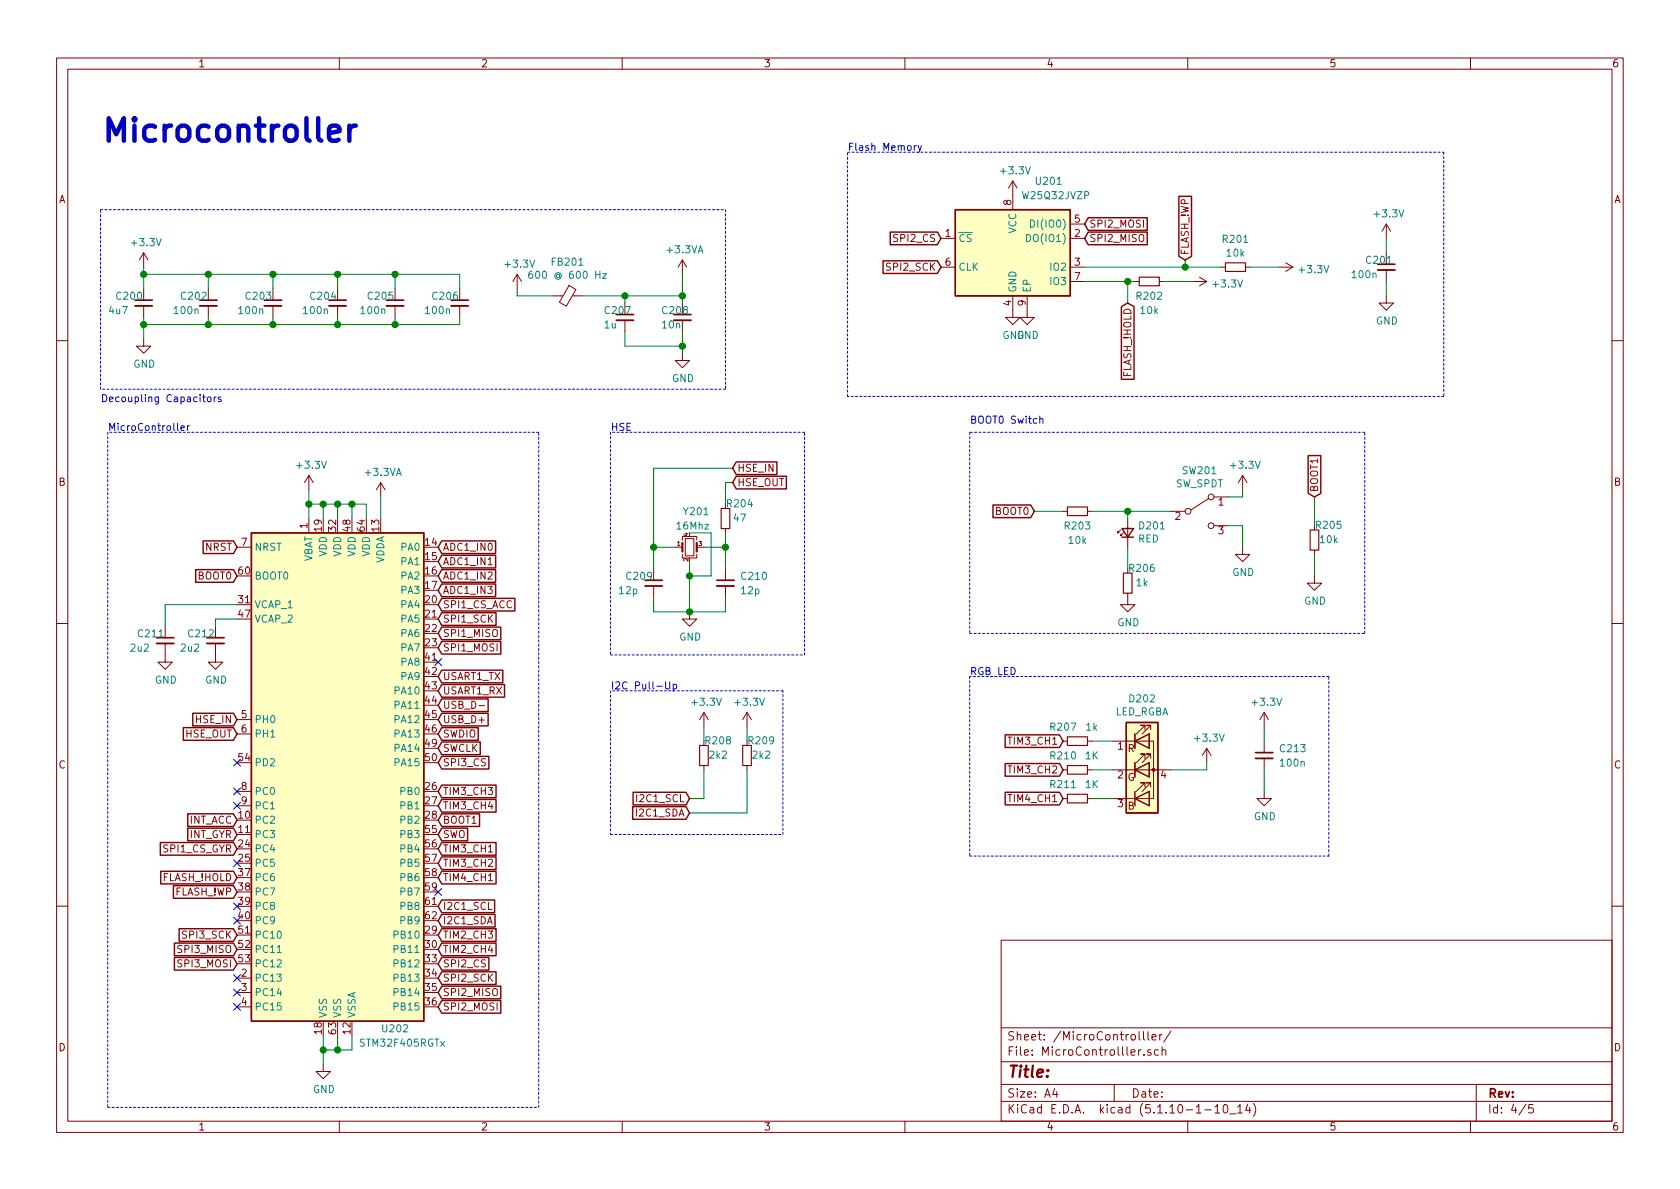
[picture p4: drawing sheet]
<svg xmlns="http://www.w3.org/2000/svg" width="297mm" height="210mm" viewBox="0 0 297 210" stroke-linecap="round" stroke-linejoin="round" font-family="sans-serif">
<g fill="none" stroke="#840000" stroke-width=".18">
<path d="M10 10.3h277v189.9h-277zM12 12.2h273v186.1h-273zM60 10.3v1.9M110 10.3v1.9M160 10.3v1.9M210 10.3v1.9M260 10.3v1.9M179.1 32v5.1M179.1 32l-.8 1.3M179.1 32l.7 1.3M189.2 39.6h2.6M245.1 39.6v2.6"/>
<path d="M245.1 39.6l-.8 1.3M245.1 39.6l.8 1.3M25.4 59.9v1.3h1.3l-1.3 1.3-1.3-1.3h1.3M25.4 44.7l-.8 1.3M25.4 44.7v2.5M25.4 51v2.1M25.4 54.1v2M25.4 44.7l.8 1.3M36.8 51v2.1M36.8 54.1v2M48.3 51v2.1M48.3 54.1v2"/>
<path d="M59.7 51v2.1M59.7 54.1v2M69.8 51v2.1M69.8 54.1v2M81.3 51v2.1M81.3 54.1v2M91.4 48.5l-.7 1.3M91.4 48.5v2.5M91.4 48.5l.8 1.3M97.8 52.3h1.7M100.6 50.5l1.2 .7-1.7 2.9-1.2-.7zM101.2 52.3h1.7"/>
<path d="M110.5 53.6v2M110.5 56.6v2.1M120.6 46v2.5M120.6 53.6v2M120.6 56.6v2.1M120.6 46l-.7 1.2M120.6 46l.8 1.2M166.4 42.2h2.5M166.4 47.2h2.5M179.1 52.3v3.8h1.2l-1.2 1.3-1.3-1.3h1.3M181.6 52.3v3.8h1.3l-1.3 1.3-1.3-1.3h1.3M189.2 42.2h2.6"/>
<path d="M189.2 47.2h2.6M189.2 49.8h2.6M200.7 49.8h.7M205 49.8h.7M210.8 49.8h2.6M212.1 49l1.3 .8M213.4 49.8l-1.3 .7M215.9 47.2h.8M220.2 47.2h.8M226.1 47.2h2.5M227.3 46.5l1.3 .7M228.6 47.2l-1.3 .8"/>
<path d="M245.1 52.3v1.3h1.3l-1.3 1.3-1.3-1.3h1.3M245.1 44.7v2M245.1 47.7v2.1M10 60.2h2M120.6 62.5v1.2h1.3l-1.3 1.3-1.2-1.3h1.2M285 60.2h2M41.9 96.8h2.5M54.6 84.1v2.5M54.6 91.7v2.5M54.6 84.1l-.8 1.2M54.6 84.1l.8 1.2M67.3 85.3l-.8 1.3"/>
<path d="M67.3 85.3v2.6M67.3 85.3l.8 1.3M86.3 99.9h.7M119.4 96.8h1.2M120.6 98v.7h2.6v-.7M120.6 95.5v-.6h2.6v.6M121.2 95.2h1.5v3.1h-1.5zM123.2 96.8h1.3M128.3 93.5v.7M188 90.4h.7M192.3 90.4h.7M198.1 93.7l-.5 .5v-.2v.2h.3"/>
<path d="M198.6 94.2l-.5 .5v-.2v.2h.3M199.4 91.7v5.1M207 90.4h2.5M213.7 88.1l-3.1 2.1M214.6 87.9h2.6M214.6 93h2.6M219.7 96.8v1.2h1.3l-1.3 1.3-1.3-1.3h1.3M219.7 84.1l-.8 1.2M219.7 84.1v2.5M219.7 84.1l.8 1.2M232.4 97.3v.7M10 110.3h2"/>
<path d="M29.2 113.8v3.3h1.3l-1.3 1.3-1.3-1.3h1.3M29.2 110.7v2.1M38.1 113.8v3.3h1.3l-1.3 1.3-1.3-1.3h1.3M38.1 110.7v2.1M115.6 100.6v2M115.6 103.6v2.1M121.9 108.2v1.3h1.3l-1.3 1.2-1.3-1.2h1.3M128.3 100.6v2M128.3 103.6v2.1M199.4 104.9v2h1.3l-1.3 1.3-1.3-1.3h1.3M232.4 101.8v1.3h1.3l-1.3 1.3-1.3-1.3h1.3M285 110.3h2"/>
<path d="M41.9 139.9h2.5M41.9 127.2h2.5M41.9 129.8h2.5M84.7 124.8h.9M124.5 126l-.8 1.2M124.5 126v2.5M124.5 135.4v.7M124.5 126l.7 1.2M132.1 126l-.8 1.2M132.1 126v2.5M132.1 135.4v.7M132.1 126l.7 1.2"/>
<path d="M188 136.1h.7M188 131.1h.7M192.3 136.1h.7M192.3 131.1h.7M196.8 131.1h7.2v10.1h-7.2M196.8 136.1h10.2M200.7 134.9v2.5M200.7 129.8v2.5M202.4 139.2v-.8h-.7h.7l-1.5 1.5M202.4 134.1v-.8h-.7h.7l-1.5 1.6M202.4 129v-.7h-.7h.7l-1.5 1.5M203.2 134.9v2.5z"/>
<path d="M203.2 134.9h.1M203.2 129.8v2.5zM203.2 129.8h.1M203.5 139.2v-.8h-.8h.8l-1.6 1.5M203.5 134.1v-.8h-.8h.8l-1.6 1.6M203.5 129v-.7h-.8h.8l-1.6 1.5M213.4 132.3l-.8 1.3M213.4 132.3v2.6M213.4 132.3l.7 1.3M223.5 139.9v1.3h1.3l-1.3 1.3-1.3-1.3h1.3M223.5 126l-.7 1.2M223.5 126v2.5"/>
<path d="M223.5 131.1v2M223.5 134.1v2M223.5 126l.8 1.2M41.9 142.5h2.5M86.4 155.7h.7M86.4 150.7h.7M188 141.2h.7M192.3 141.2h.7M10 160.2h2M41.9 173h2.5M41.9 175.5h2.5M41.9 178h2.5"/>
<path d="M177 166.3h108v32h-108zM285 160.2h2M57.1 188.2v1.3h1.3l-1.3 1.2-1.2-1.2h1.2M60 198.3v1.9M110 198.3v1.9M160 198.3v1.9M177 194.8h108M177 191.8h108M177 187.8h108M177 181.8h108M186.5 192.5l-.4 1h1M186.8 193v1"/>
<path d="M197 191.8v3M201.4 182.4v1.3l.2 .2M201.8 185.6l-.5 .3M202.2 182.4v1.3l.2 .2M202.3 186.5v.1M203 182.4v1.3l.2 .2M203.5 185.7a.37 .37 0 0 0-.6 .1l.1 .2 .5 .2 .1 .1-.3 .3-.4-.1M203.7 183.4l.7-.1-.1-.3-.4-.1-.2 .2 .1 .7h.5M204.8 185.7l-.4-.1-.3 .3 .1 .6 .2 .1 .4-.1M205.1 182.9v1M205.5 185.7a.37 .37 0 0 1 .6 .1v.8M205.5 182.9l-.4 .2v.1"/>
<path d="M205.5 185.1v1.5M207 182.3l-1.2 2M210 198.3v1.9M213 196.3h1.2M214.8 195.8l.4-.5v1.5M214.8 196.8h.9M216.4 195.5l.3-.2a.94 .94 0 0 1 0 1.5l-.4-.3v-.6zM217.4 197h1.1M218.8 195.8l.5-.5v1.5M218.8 196.8h.9M220.6 195.2l-.4 1.1h1M221 195.8v1"/>
<path d="M221.6 195.1a1.71 1.71 0 0 1 0 2.3M260 198.3v1.9M261 191.8v6.5M269.8 195.2l-1.2 2M271 195.3h-.7v.7l.2-.1 .5 .1 .1 .2-.1 .5-.2 .1-.5-.1"/>
<circle cx="210.1" cy="90.4" r=".51"/>
<circle cx="214.1" cy="93" r=".51"/>
<circle cx="214.1" cy="87.9" r=".51"/>
</g>
<g fill="#ffffc2" stroke="#ffffc2" stroke-width=".18">
<path d="M168.9 37.1h20.3v15.2h-20.3z"/>
<path d="M44.4 94.2h30.5v86.4h-30.5z"/>
<path d="M199.1 127.8h5.6v16h-5.6z"/>
</g>
<g fill="none" stroke="#840000" stroke-width=".25">
<path d="M168.9 37.1h20.3v15.2h-20.3zM192.4 38.5h10.4v2.2h-10.4l-.6-1.1zM208.4 34.7h2.3v10.6l-1.2 .7-1.1-.7zM156.1 46.1h9.6l.7 1.1-.7 1.2h-9.6zM157.4 41h8.3l.7 1.2-.7 1.1h-8.3zM192.4 41h10.4v2.3h-10.4l-.6-1.1zM198.3 54.2l1.1-.6 1.1 .6v12.9h-2.2zM35.9 95.7h5.4l.6 1.1-.6 1.1h-5.4zM44.4 94.2h30.5v86.4h-30.5zM78.1 95.7h9.5v2.2h-9.5l-.6-1.1zM78.1 98.2h9.5v2.2h-9.5l-.6-1.1zM130.2 84.2h8.8v2.3h-8.8l-.7-1.2z"/>
<path d="M130.2 81.7h7.2v2.2h-7.2l-.7-1.1zM175.6 89.3h6.6l.7 1.1-.7 1.1h-6.6zM198.4 93.5h2l-1 1.5zM198.4 95h2M231.3 80.6h2.2v6.6l-1.1 .7-1.1-.7zM34.6 100.7h6.7l.6 1.1-.6 1.2h-6.7zM78.1 100.7h9.5v2.3h-9.5l-.6-1.2zM78.1 103.3h9.5v2.2h-9.5l-.6-1.1zM78.1 105.8h12.9v2.2h-12.9l-.6-1.1zM78.1 108.4h9.6v2.2h-9.6l-.6-1.1zM78.1 110.9h10.4v2.2h-10.4l-.6-1.1zM78.1 113.4h10.4v2.3h-10.4l-.6-1.2z"/>
<path d="M78.1 118.5h10.8v2.2h-10.8l-.6-1.1zM32.4 128.7h8.9l.6 1.1-.6 1.1h-8.9zM34.1 126.1h7.2l.6 1.1-.6 1.2h-7.2zM78.1 138.8h9.6v2.3h-9.6l-.6-1.2zM78.1 133.8h8.3v2.2h-8.3l-.6-1.1zM78.1 131.2h6.8v2.2h-6.8l-.6-1.1zM78.1 128.7h6.5v2.2h-6.5l-.6-1.1zM78.1 123.6h8.2v2.2h-8.2l-.6-1.1zM78.1 126.1h8.2v2.3h-8.2l-.6-1.2zM78.1 121.1h11.1v2.2h-11.1l-.6-1.1zM177.7 129.9h9.6l.7 1.2-.7 1.1h-9.6zM177.7 135h9.6l.7 1.1-.7 1.2h-9.6z"/>
<path d="M199.1 127.8h5.6v16h-5.6zM200.7 136.1l2.5-1.2v2.5zM200.7 131.1l2.5-1.3v2.5zM200.7 129.8v2.5M200.7 134.9v2.5M200.7 139.9v2.6M28.3 149h13l.6 1.1-.6 1.1h-13zM28.4 154.1h12.9l.6 1.1-.6 1.1h-12.9zM30.7 156.6h10.6l.6 1.1-.6 1.1h-10.6zM33.2 143.9h8.1l.6 1.1-.6 1.1h-8.1zM33.2 146.5h8.1l.6 1.1-.6 1.1h-8.1zM78.1 159.2h9.4v2.2h-9.4l-.6-1.1z"/>
<path d="M78.1 146.5h4.6v2.2h-4.6l-.6-1.1zM78.1 143.9h6.7v2.2h-6.7l-.6-1.1zM78.1 154.1h9.6v2.2h-9.6l-.6-1.1zM78.1 151.5h9.6v2.3h-9.6l-.6-1.2zM78.1 149h9.6v2.2h-9.6l-.6-1.1zM78.1 141.4h9.6v2.2h-9.6l-.6-1.1zM111.9 142.6h9.4l.6 1.2-.6 1.1h-9.4zM111.9 140.1h9.4l.6 1.1-.6 1.1h-9.4zM177.7 140.1h9.6l.7 1.1-.7 1.1h-9.6zM200.7 141.2l2.5-1.3v2.6zM30.8 166.8h10.5l.6 1.1-.6 1.1h-10.5zM30.8 169.3h10.5l.6 1.1-.6 1.1h-10.5z"/>
<path d="M31.7 164.2h9.6l.6 1.1-.6 1.2h-9.6zM78.1 176.9h10.4v2.3h-10.4l-.6-1.2zM78.1 174.4h10.4v2.2h-10.4l-.6-1.1zM78.1 171.9h9.6v2.2h-9.6l-.6-1.1zM78.1 169.3h8.3v2.2h-8.3l-.6-1.1zM78.1 166.8h9.6v2.2h-9.6l-.6-1.1zM78.1 164.2h9.6v2.3h-9.6l-.6-1.2zM78.1 161.7h9.4v2.2h-9.4l-.6-1.1z"/>
</g>
<path d="M182.2 38.9a.64 .64 0 0 1 .8 .6 .64 .64 0 0 1-.8 .7zM94.1 47.9h-.2a.79 .79 0 0 0-.2 1.3l.5-.1v-.5l-.5-.2-.2 .3M106.6 48.4h.6l-.6 .8h.6M181.5 41.4a.64 .64 0 0 1 .7 .7 .64 .64 0 0 1-.7 .6zM49 168.4h.7" fill="none" stroke="#008484" stroke-width=".18"/>
<path d="M201.4 49h3.6v1.5h-3.6zM216.7 46.5h3.5v1.5h-3.5zM127.5 89.9h1.5v3.6h-1.5zM188.7 89.7h3.6v1.5h-3.6zM231.6 93.7h1.6v3.6h-1.6zM198.6 101.3h1.6v3.6h-1.6zM123.7 131.8h1.5v3.6h-1.5zM131.3 131.8h1.5v3.6h-1.5zM188.7 135.4h3.6v1.5h-3.6zM188.7 130.3h3.6v1.5h-3.6zM188.7 140.5h3.6v1.5h-3.6z" fill="none" stroke="#840000" stroke-width=".2"/>
<g fill="none" stroke="#840000" stroke-width=".33">
<path d="M23.9 54.1h3M35.3 54.1h3.1M46.7 54.1h3.1M58.2 54.1h3M68.3 54.1h3.1M79.8 54.1h3M109 56.6h3M119.1 56.6h3.1M243.6 47.7h3M27.7 113.8h3M36.6 113.8h3M114 103.6h3.1"/>
<path d="M126.7 103.6h3.1M222 134.1h3"/>
</g>
<g fill="none" stroke="#840000" stroke-width=".3">
<path d="M23.9 53.1h3M35.3 53.1h3.1M46.7 53.1h3.1M58.2 53.1h3M68.3 53.1h3.1M79.8 53.1h3M109 55.6h3M119.1 55.6h3.1M243.6 46.7h3M27.7 112.8h3M36.6 112.8h3M114 102.6h3.1"/>
<path d="M126.7 102.6h3.1M222 133.1h3"/>
</g>
<circle cx="204" cy="136.1" r=".25" fill="#840000" stroke="#840000" stroke-width=".18"/>
<path d="M120.6 96v1.5M123.2 96v1.5" fill="none" stroke="#840000" stroke-width=".38"/>
<g fill="none" stroke="#0000c2" stroke-width=".18" stroke-dasharray=".4 .4">
<path d="M17.8 37.1h110.5M128.3 37.1v31.7M149.9 26.9h105.4M255.3 26.9v43.2M17.8 68.8v-31.7M19 76.4v119.4M95.2 76.4h-76.2M107.9 76.4v39.4M128.3 68.8h-110.5M142.2 76.4h-34.3M149.9 70.1v-43.2M171.4 76.4v35.6"/>
<path d="M241.3 76.4h-69.9M255.3 70.1h-105.4M107.9 115.8h34.3M142.2 115.8v-39.4M171.4 112h69.9M171.4 119.6v31.8M234.9 119.6h-63.5M241.3 112v-35.6M107.9 122.2v25.4M138.4 122.2h-30.5M107.9 147.6h30.5M138.4 147.6v-25.4"/>
<path d="M171.4 151.4h63.5M234.9 151.4v-31.8M19 195.8h76.2M95.2 195.8v-119.4"/>
</g>
<g fill="none" stroke="#008400" stroke-width=".18">
<path d="M25.4 47.2v3.8M25.4 56.1v3.8M25.4 48.5h55.9v2.5M36.8 48.5v2.5M36.8 56.1v1.3M48.3 48.5v2.5M48.3 56.1v1.3M59.7 48.5v2.5M59.7 56.1v1.3M69.8 48.5v2.5M69.8 56.1v1.3M81.3 56.1v1.3h-55.9"/>
<path d="M91.4 51v1.3h6.4M102.9 52.3h17.7M110.5 52.3v1.3M110.5 58.7v2.5h10.1M120.6 48.5v5.1M120.6 58.7v3.8M191.8 49.8h8.9M191.8 47.2h24.1M199.4 49.8v3.8M205.7 49.8h5.1M209.5 46v1.2M221 47.2h5.1"/>
<path d="M245.1 42.2v2.5M245.1 49.8v2.5M54.6 89.1h10.2v2.6M54.6 86.6v5.1M57.1 89.1v2.6M59.7 89.1v2.6M62.2 89.1v2.6M67.3 87.9v3.8M115.6 96.8h3.8M121.9 99.3v8.9M121.9 94.2h3.8v7.6h-3.8M124.5 96.8h3.8"/>
<path d="M128.3 94.2v6.4M129.5 82.8h-13.9v17.8M129.5 85.3h-1.2v3.8M182.9 90.4h5.1M193 90.4h14M199.4 90.4v1.3M199.4 96.8v3.8M217.2 93h2.5v3.8M219.7 86.6v1.3h-2.5M232.4 87.9v5.1M232.4 98v3.8M41.9 106.9h-12.7v3.8"/>
<path d="M41.9 109.5h-3.8v1.2M115.6 105.7v2.5h12.7v-2.5M124.5 136.1v5.1h-2.6M124.5 128.5v2.6M132.1 128.5v2.6M132.1 136.1v7.7h-10.2M193 136.1h3.8M193 131.1h3.8M213.4 134.9v1.2h-6.4M223.5 128.5v2.6M223.5 136.1v3.8M193 141.2h3.8"/>
<path d="M57.1 183.1v5.1M59.7 183.1v2.6M62.2 183.1v2.6h-5.1"/>
</g>
<g fill="none" stroke="#0000c2" stroke-width=".18">
<path d="M162 25.7l-.4 .3M162.3 25.7l.3 .9M162.9 25.7l-.4 1.2-.2 .1M32 75.7l.6-.1-.1-.3h-.3l-.2 .2 .1 .6h.4M33.1 75.3v.8M33.5 75.3l-.4 .2M35.8 70.2h.5M36 69.8v1.1l.3 .1M36.7 70.3l.2-.1 .4 .1v.5l-.1 .2h-.3l-.2-.1zM37.9 70.2v.8M38.2 70.2l-.2 .1-.1 .1M39.1 70.3l-.3-.1-.2 .2 .1 .2 .4 .1v.3h-.5"/>
<path d="M183.8 74.1l.2-.1 .3 .1 .1 .7M183.8 73.6v1.2M117.7 120.6v1l.2 .2h.3l.2-.2v-1M119 121.1l.4-.1 .2 .2-.1 .6h-.5M119 121v1.3"/>
</g>
<path d="M61.8 22.2v2.7M62.9 22.2a1.05 1.05 0 0 0-1.1 .8" fill="none" stroke="#0000c2" stroke-width=".79"/>
<g fill="#008400" stroke="#008400" stroke-width=".25">
<circle cx="62.2" cy="89.1" r=".51"/>
<circle cx="128.3" cy="96.8" r=".51"/>
<circle cx="120.7" cy="61.2" r=".51"/>
<circle cx="57.2" cy="89.1" r=".51"/>
<circle cx="121.9" cy="101.8" r=".51"/>
<circle cx="121.9" cy="108.2" r=".51"/>
<circle cx="59.7" cy="89.1" r=".51"/>
<circle cx="110.5" cy="52.3" r=".51"/>
<circle cx="120.7" cy="52.3" r=".51"/>
<circle cx="25.4" cy="48.5" r=".51"/>
<circle cx="57.2" cy="185.7" r=".51"/>
<circle cx="199.4" cy="90.4" r=".51"/>
<circle cx="54.6" cy="89.1" r=".51"/>
<circle cx="209.6" cy="47.2" r=".51"/>
<circle cx="25.4" cy="57.4" r=".51"/>
<circle cx="199.4" cy="49.8" r=".51"/>
<circle cx="48.3" cy="48.5" r=".51"/>
<circle cx="59.7" cy="48.5" r=".51"/>
<circle cx="69.9" cy="48.5" r=".51"/>
<circle cx="36.8" cy="48.5" r=".51"/>
<circle cx="115.6" cy="96.8" r=".51"/>
<circle cx="69.9" cy="57.4" r=".51"/>
<circle cx="59.7" cy="185.7" r=".51"/>
<circle cx="59.7" cy="57.4" r=".51"/>
<circle cx="48.3" cy="57.4" r=".51"/>
<circle cx="36.8" cy="57.4" r=".51"/>
</g>
<g fill="none" stroke="#000084" stroke-width=".18">
<path d="M76.9 116.5l1.2 1.2M78.1 116.5l-1.2 1.2M41.3 134.3l1.2 1.2M41.3 139.3l1.2 1.3M42.5 134.3l-1.2 1.2M42.5 139.3l-1.2 1.3M41.3 141.9l1.2 1.2M41.3 159.7l1.2 1.2M41.3 152l1.2 1.3M42.5 152l-1.2 1.3M42.5 141.9l-1.2 1.2M42.5 159.7l-1.2 1.2"/>
<path d="M76.9 157.1l1.2 1.2M78.1 157.1l-1.2 1.2M41.3 162.2l1.2 1.2M41.3 174.9l1.2 1.2M41.3 172.4l1.2 1.2M41.3 177.4l1.2 1.3M42.5 162.2l-1.2 1.2M42.5 174.9l-1.2 1.2M42.5 172.4l-1.2 1.2M42.5 177.4l-1.2 1.3"/>
</g>
<text font-size="5.6" fill="#0000c2" x="17.8" y="25.1">Microcontroller</text>
<text font-size="2.8" fill="#840000" x="178" y="190.5">Title:</text>
<g font-size="2.1" fill="#840000">
<text x="178" y="184">Sheet: /MicroControlller/</text>
<text x="178" y="186.7">File: MicroControlller.sch</text>
<text x="178" y="196.9">KiCad E.D.A. kicad (5.1.10-1-10_14)</text>
<text x="178" y="194.1">Size: A4</text>
<text x="200" y="194.1">Date:</text>
<text x="263" y="194.1">Rev:</text>
<text x="263" y="196.9">Id: 4/5</text>
</g>
<g font-size="1.8" fill="#840000">
<text x="35" y="11.9">1</text>
<text x="85" y="11.9">2</text>
<text x="135" y="11.9">3</text>
<text x="185" y="11.9">4</text>
<text x="235" y="11.9">5</text>
<text x="285" y="11.9">6</text>
<text x="10.4" y="35.9">A</text>
<text x="285.4" y="35.9">A</text>
<text x="167.2" y="41.9">1</text>
<text x="178.8" y="36.3" transform="rotate(-90 178.8 36.3)">8</text>
<text x="190" y="41.9">2</text>
<text x="190" y="39.4">5</text>
<text x="192.6" y="40.3">SPI2_MOSI</text>
<text x="157" y="47.9">SPI2_SCK</text>
<text x="158.3" y="42.8">SPI2_CS</text>
<text x="167.2" y="47">6</text>
<text x="190" y="47">3</text>
<text x="192.6" y="42.8">SPI2_MISO</text>
<text x="210.2" y="45.2" transform="rotate(-90 210.2 45.2)">FLASH_!WP</text>
<text x="190" y="49.5">7</text>
<text x="178.8" y="54.1" transform="rotate(-90 178.8 54.1)">4</text>
<text x="181.4" y="54.1" transform="rotate(-90 181.4 54.1)">9</text>
<text x="200" y="66.8" transform="rotate(-90 200 66.8)">FLASH_!HOLD</text>
<text x="130.3" y="83.4">HSE_IN</text>
<text x="10.4" y="85.9">B</text>
<text x="130.3" y="86">HSE_OUT</text>
<text x="215.4" y="89.4">1</text>
<text x="233" y="87.1" transform="rotate(-90 233 87.1)">BOOT1</text>
<text x="285.4" y="85.9">B</text>
<text x="54.4" y="93.4" transform="rotate(-90 54.4 93.4)">1</text>
<text x="56.9" y="93.9" transform="rotate(-90 56.9 93.9)">19</text>
<text x="59.4" y="93.9" transform="rotate(-90 59.4 93.9)">32</text>
<text x="62" y="93.9" transform="rotate(-90 62 93.9)">48</text>
<text x="64.5" y="93.9" transform="rotate(-90 64.5 93.9)">64</text>
<text x="67.1" y="93.9" transform="rotate(-90 67.1 93.9)">13</text>
<text x="176" y="91.1">BOOT0</text>
<text x="207.8" y="91.9">2</text>
<text x="215.4" y="94.5">3</text>
<text x="36.3" y="97.4">NRST</text>
<text x="42.2" y="101.6">60</text>
<text x="42.7" y="96.5">7</text>
<text x="75.2" y="96.5">14</text>
<text x="75.2" y="99.1">15</text>
<text x="75.2" y="101.6">16</text>
<text x="78.3" y="97.4">ADC1_IN0</text>
<text x="78.3" y="99.9">ADC1_IN1</text>
<text x="35" y="102.5">BOOT0</text>
<text x="42.2" y="106.7">31</text>
<text x="75.2" y="104.1">17</text>
<text x="75.2" y="106.7">20</text>
<text x="78.3" y="102.5">ADC1_IN2</text>
<text x="78.3" y="105">ADC1_IN3</text>
<text x="78.3" y="107.6">SPI1_CS_ACC</text>
<text x="42.2" y="109.2">47</text>
<text x="75.2" y="109.2">21</text>
<text x="75.2" y="111.8">22</text>
<text x="78.3" y="110.1">SPI1_SCK</text>
<text x="78.3" y="112.6">SPI1_MISO</text>
<text x="75.2" y="114.3">23</text>
<text x="75.2" y="116.8">41</text>
<text x="75.2" y="119.4">42</text>
<text x="78.3" y="115.2">SPI1_MOSI</text>
<text x="75.2" y="121.9">43</text>
<text x="75.2" y="124.5">44</text>
<text x="78.3" y="120.3">USART1_TX</text>
<text x="78.3" y="125.3">USB_D-</text>
<text x="78.3" y="122.8">USART1_RX</text>
<text x="32.8" y="130.4">HSE_OUT</text>
<text x="34.7" y="127.9">HSE_IN</text>
<text x="42.7" y="127">5</text>
<text x="42.7" y="129.5">6</text>
<text x="75.2" y="127">45</text>
<text x="75.2" y="129.5">46</text>
<text x="78.3" y="130.4">SWDIO</text>
<text x="78.3" y="127.9">USB_D+</text>
<text x="178.6" y="131.7">TIM3_CH1</text>
<text x="10.4" y="135.9">C</text>
<text x="42.2" y="134.6">54</text>
<text x="75.2" y="132.1">49</text>
<text x="75.2" y="134.6">50</text>
<text x="78.3" y="135.5">SPI3_CS</text>
<text x="78.3" y="133">SWCLK</text>
<text x="178.6" y="136.8">TIM3_CH2</text>
<text x="197.6" y="132.6">1</text>
<text x="197.6" y="137.7">2</text>
<text x="199.4" y="133">R</text>
<text x="205.3" y="137.7">4</text>
<text x="285.4" y="135.9">C</text>
<text x="42.7" y="139.7">8</text>
<text x="42.7" y="142.2">9</text>
<text x="75.2" y="139.7">26</text>
<text x="75.2" y="142.2">27</text>
<text x="78.3" y="143.1">TIM3_CH4</text>
<text x="78.3" y="140.6">TIM3_CH3</text>
<text x="112.9" y="141.9">I2C1_SCL</text>
<text x="178.6" y="141.9">TIM4_CH1</text>
<text x="197.6" y="142.7">3</text>
<text x="199.3" y="138.1">G</text>
<text x="199.4" y="143.2">B</text>
<text x="33.5" y="145.7">INT_ACC</text>
<text x="33.5" y="148.2">INT_GYR</text>
<text x="42.2" y="144.8">10</text>
<text x="42.2" y="147.3">11</text>
<text x="42.2" y="149.9">24</text>
<text x="75.2" y="144.8">28</text>
<text x="75.2" y="147.3">55</text>
<text x="75.2" y="149.9">56</text>
<text x="78.3" y="148.2">SWO</text>
<text x="78.3" y="145.7">BOOT1</text>
<text x="112.7" y="144.4">I2C1_SDA</text>
<text x="28.7" y="155.8">FLASH_!HOLD</text>
<text x="29" y="150.7">SPI1_CS_GYR</text>
<text x="42.2" y="152.4">25</text>
<text x="42.2" y="154.9">37</text>
<text x="75.2" y="152.4">57</text>
<text x="75.2" y="154.9">58</text>
<text x="78.3" y="155.8">TIM4_CH1</text>
<text x="78.3" y="153.3">TIM3_CH2</text>
<text x="78.3" y="150.7">TIM3_CH1</text>
<text x="30.8" y="158.4">FLASH_!WP</text>
<text x="42.2" y="157.5">38</text>
<text x="42.2" y="160">39</text>
<text x="75.2" y="157.5">59</text>
<text x="75.2" y="160">61</text>
<text x="78.3" y="160.9">I2C1_SCL</text>
<text x="32.6" y="166">SPI3_SCK</text>
<text x="42.2" y="165.1">51</text>
<text x="42.2" y="167.6">52</text>
<text x="42.2" y="162.6">40</text>
<text x="75.2" y="165.1">29</text>
<text x="75.2" y="167.6">30</text>
<text x="75.2" y="162.6">62</text>
<text x="78.3" y="166">TIM2_CH3</text>
<text x="78.3" y="163.4">I2C1_SDA</text>
<text x="31.8" y="168.5">SPI3_MISO</text>
<text x="31.8" y="171.1">SPI3_MOSI</text>
<text x="42.2" y="170.2">53</text>
<text x="42.7" y="172.7">2</text>
<text x="75.2" y="170.2">33</text>
<text x="75.2" y="172.7">34</text>
<text x="78.3" y="173.6">SPI2_SCK</text>
<text x="78.3" y="171.1">SPI2_CS</text>
<text x="78.3" y="168.5">TIM2_CH4</text>
<text x="42.7" y="175.3">3</text>
<text x="42.7" y="177.8">4</text>
<text x="75.2" y="175.3">35</text>
<text x="75.2" y="177.8">36</text>
<text x="78.3" y="178.7">SPI2_MOSI</text>
<text x="78.3" y="176.1">SPI2_MISO</text>
<text x="10.4" y="185.9">D</text>
<text x="56.9" y="182.8" transform="rotate(-90 56.9 182.8)">18</text>
<text x="59.4" y="182.8" transform="rotate(-90 59.4 182.8)">63</text>
<text x="62" y="182.8" transform="rotate(-90 62 182.8)">12</text>
<text x="285.4" y="185.9">D</text>
<text x="35" y="199.9">1</text>
<text x="85" y="199.9">2</text>
<text x="135" y="199.9">3</text>
<text x="185" y="199.9">4</text>
<text x="235" y="199.9">5</text>
<text x="285" y="199.9">6</text>
</g>
<g font-size="1.8" fill="#0000c2">
<text x="149.9" y="26.7">Flash Memory</text>
<text x="17.8" y="71.1">Decoupling Capacitors</text>
<text x="19" y="76.2">MicroController</text>
<text x="107.9" y="76.2">HSE</text>
<text x="171.4" y="74.9">BOOT0 Switch</text>
<text x="171.4" y="119.4">RGB LED</text>
<text x="107.9" y="121.9">I2C Pull-Up</text>
</g>
<g font-size="1.8" fill="#008484">
<text x="177.1" y="30.8">+3.3V</text>
<text x="181" y="35.2">W25Q32JVZP</text>
<text x="183.3" y="32.7">U201</text>
<text x="179.7" y="41.3" transform="rotate(-90 179.7 41.3)">VCC</text>
<text x="182.9" y="40.3">DI(IO0)</text>
<text x="243.2" y="38.4">+3.3V</text>
<text x="23.4" y="43.5">+3.3V</text>
<text x="89.5" y="47.3">+3.3V</text>
<text x="97.7" y="47">FB201</text>
<text x="118.1" y="44.8">+3.3VA</text>
<text x="169.4" y="42.8">CS</text>
<text x="169.4" y="47.9">CLK</text>
<text x="182" y="42.8">DO(IO1)</text>
<text x="185.9" y="47.9">IO2</text>
<text x="216.3" y="42.9">R201</text>
<text x="217" y="45.4">10k</text>
<text x="241.7" y="46.7">C201</text>
<text x="20.7" y="53">C200</text>
<text x="32.2" y="53">C202</text>
<text x="43.6" y="53">C203</text>
<text x="55" y="53">C204</text>
<text x="65.2" y="53">C205</text>
<text x="76.6" y="53">C206</text>
<text x="94.7" y="49.3">600 @ 600 Hz</text>
<text x="179.7" y="51.8" transform="rotate(-90 179.7 51.8)">GND</text>
<text x="182.2" y="51.8" transform="rotate(-90 182.2 51.8)">EP</text>
<text x="185.9" y="50.4">IO3</text>
<text x="201.1" y="53">R202</text>
<text x="214.7" y="50.8">+3.3V</text>
<text x="229.9" y="48.3">+3.3V</text>
<text x="239.2" y="49.2">100n</text>
<text x="19.4" y="55.5">4u7</text>
<text x="30.9" y="55.5">100n</text>
<text x="42.4" y="55.5">100n</text>
<text x="53.8" y="55.5">100n</text>
<text x="64" y="55.5">100n</text>
<text x="75.4" y="55.5">100n</text>
<text x="106.9" y="58.1">1u</text>
<text x="107.1" y="55.5">C207</text>
<text x="117.2" y="58.1">10n</text>
<text x="117.2" y="55.5">C208</text>
<text x="177.2" y="59.9">GND</text>
<text x="179.8" y="59.9">GND</text>
<text x="201.7" y="55.5">10k</text>
<text x="243.3" y="57.4">GND</text>
<text x="23.6" y="65">GND</text>
<text x="118.8" y="67.6">GND</text>
<text x="52.7" y="82.9">+3.3V</text>
<text x="209.2" y="83.9">SW201</text>
<text x="217.8" y="82.9">+3.3V</text>
<text x="64.7" y="84.2">+3.3VA</text>
<text x="128.7" y="89.7">R204</text>
<text x="207.8" y="86.2">SW_SPDT</text>
<text x="119.8" y="93.6">16Mhz</text>
<text x="121" y="91.1">Y201</text>
<text x="129.8" y="92.2">47</text>
<text x="188.4" y="93.6">R203</text>
<text x="201.2" y="95.9">RED</text>
<text x="201.6" y="93.6">D201</text>
<text x="232.8" y="93.5">R205</text>
<text x="45" y="97.4">NRST</text>
<text x="55.2" y="99.6" transform="rotate(-90 55.2 99.6)">VBAT</text>
<text x="57.8" y="98.5" transform="rotate(-90 57.8 98.5)">VDD</text>
<text x="60.3" y="98.5" transform="rotate(-90 60.3 98.5)">VDD</text>
<text x="62.9" y="98.5" transform="rotate(-90 62.9 98.5)">VDD</text>
<text x="65.4" y="98.5" transform="rotate(-90 65.4 98.5)">VDD</text>
<text x="67.9" y="99.7" transform="rotate(-90 67.9 99.7)">VDDA</text>
<text x="71" y="97.4">PA0</text>
<text x="71" y="99.9">PA1</text>
<text x="189" y="96.2">10k</text>
<text x="199.8" y="101.1">R206</text>
<text x="217.9" y="101.8">GND</text>
<text x="233.5" y="96.1">10k</text>
<text x="45" y="102.5">BOOT0</text>
<text x="45" y="107.6">VCAP_1</text>
<text x="71" y="102.5">PA2</text>
<text x="71" y="105">PA3</text>
<text x="71" y="107.6">PA4</text>
<text x="109.6" y="105.1">12p</text>
<text x="110.9" y="102.5">C209</text>
<text x="131.1" y="105.1">12p</text>
<text x="131.2" y="102.5">C210</text>
<text x="201" y="103.7">1k</text>
<text x="230.6" y="106.9">GND</text>
<text x="24.5" y="112.7">C211</text>
<text x="33.4" y="112.7">C212</text>
<text x="45" y="110.1">VCAP_2</text>
<text x="71" y="110.1">PA5</text>
<text x="71" y="112.6">PA6</text>
<text x="120.1" y="113.3">GND</text>
<text x="197.6" y="110.7">GND</text>
<text x="23.2" y="115.2">2u2</text>
<text x="32.1" y="115.2">2u2</text>
<text x="71" y="115.2">PA7</text>
<text x="71" y="117.7">PA8</text>
<text x="27.4" y="120.9">GND</text>
<text x="36.3" y="120.9">GND</text>
<text x="70" y="122.8">PA10</text>
<text x="70" y="125.3">PA11</text>
<text x="71" y="120.3">PA9</text>
<text x="122.5" y="124.8">+3.3V</text>
<text x="130.1" y="124.8">+3.3V</text>
<text x="199.8" y="124.2">D202</text>
<text x="221.6" y="124.8">+3.3V</text>
<text x="45" y="127.9">PH0</text>
<text x="45" y="130.4">PH1</text>
<text x="70" y="127.9">PA12</text>
<text x="70" y="130.4">PA13</text>
<text x="124.9" y="131.6">R208</text>
<text x="132.5" y="131.6">R209</text>
<text x="185.9" y="129.2">R207</text>
<text x="192.1" y="129.2">1k</text>
<text x="197.1" y="126.5">LED_RGBA</text>
<text x="211.4" y="131.2">+3.3V</text>
<text x="45" y="135.5">PD2</text>
<text x="70" y="133">PA14</text>
<text x="70" y="135.5">PA15</text>
<text x="125.5" y="134.2">2k2</text>
<text x="133.1" y="134.2">2k2</text>
<text x="185.9" y="134.3">R210</text>
<text x="191.9" y="134.3">1K</text>
<text x="226.5" y="133">C213</text>
<text x="226.5" y="135.6">100n</text>
<text x="45" y="140.6">PC0</text>
<text x="45" y="143.1">PC1</text>
<text x="71" y="140.6">PB0</text>
<text x="71" y="143.1">PB1</text>
<text x="185.9" y="139.4">R211</text>
<text x="191.9" y="139.4">1K</text>
<text x="45" y="145.7">PC2</text>
<text x="45" y="148.2">PC3</text>
<text x="71" y="145.7">PB2</text>
<text x="71" y="148.2">PB3</text>
<text x="221.7" y="145">GND</text>
<text x="45" y="150.7">PC4</text>
<text x="45" y="153.3">PC5</text>
<text x="45" y="155.8">PC6</text>
<text x="71" y="150.7">PB4</text>
<text x="71" y="153.3">PB5</text>
<text x="71" y="155.8">PB6</text>
<text x="45" y="158.4">PC7</text>
<text x="45" y="160.9">PC8</text>
<text x="71" y="158.4">PB7</text>
<text x="71" y="160.9">PB8</text>
<text x="45" y="166">PC10</text>
<text x="45" y="163.4">PC9</text>
<text x="70" y="166">PB10</text>
<text x="71" y="163.4">PB9</text>
<text x="45" y="168.5">PC11</text>
<text x="45" y="171.1">PC12</text>
<text x="45" y="173.6">PC13</text>
<text x="70" y="168.5">PB11</text>
<text x="70" y="171.1">PB12</text>
<text x="70" y="173.6">PB13</text>
<text x="45" y="176.1">PC14</text>
<text x="45" y="178.7">PC15</text>
<text x="70" y="176.1">PB14</text>
<text x="70" y="178.7">PB15</text>
<text x="57.8" y="180.1" transform="rotate(-90 57.8 180.1)">VSS</text>
<text x="60.3" y="180.1" transform="rotate(-90 60.3 180.1)">VSS</text>
<text x="62.9" y="180.1" transform="rotate(-90 62.9 180.1)">VSSA</text>
<text x="63.9" y="185.1">STM32F405RGTx</text>
<text x="67.7" y="182.5">U202</text>
<text x="55.3" y="193.3">GND</text>
</g>
<g font-size="1.1" fill="#840000">
<text x="121.7" y="94.8" transform="rotate(-90 121.7 94.8)">4</text>
<text x="119.7" y="96.5">1</text>
<text x="121.7" y="99.3" transform="rotate(-90 121.7 99.3)">2</text>
<text x="123.5" y="96.5">3</text>
</g>
</svg>
